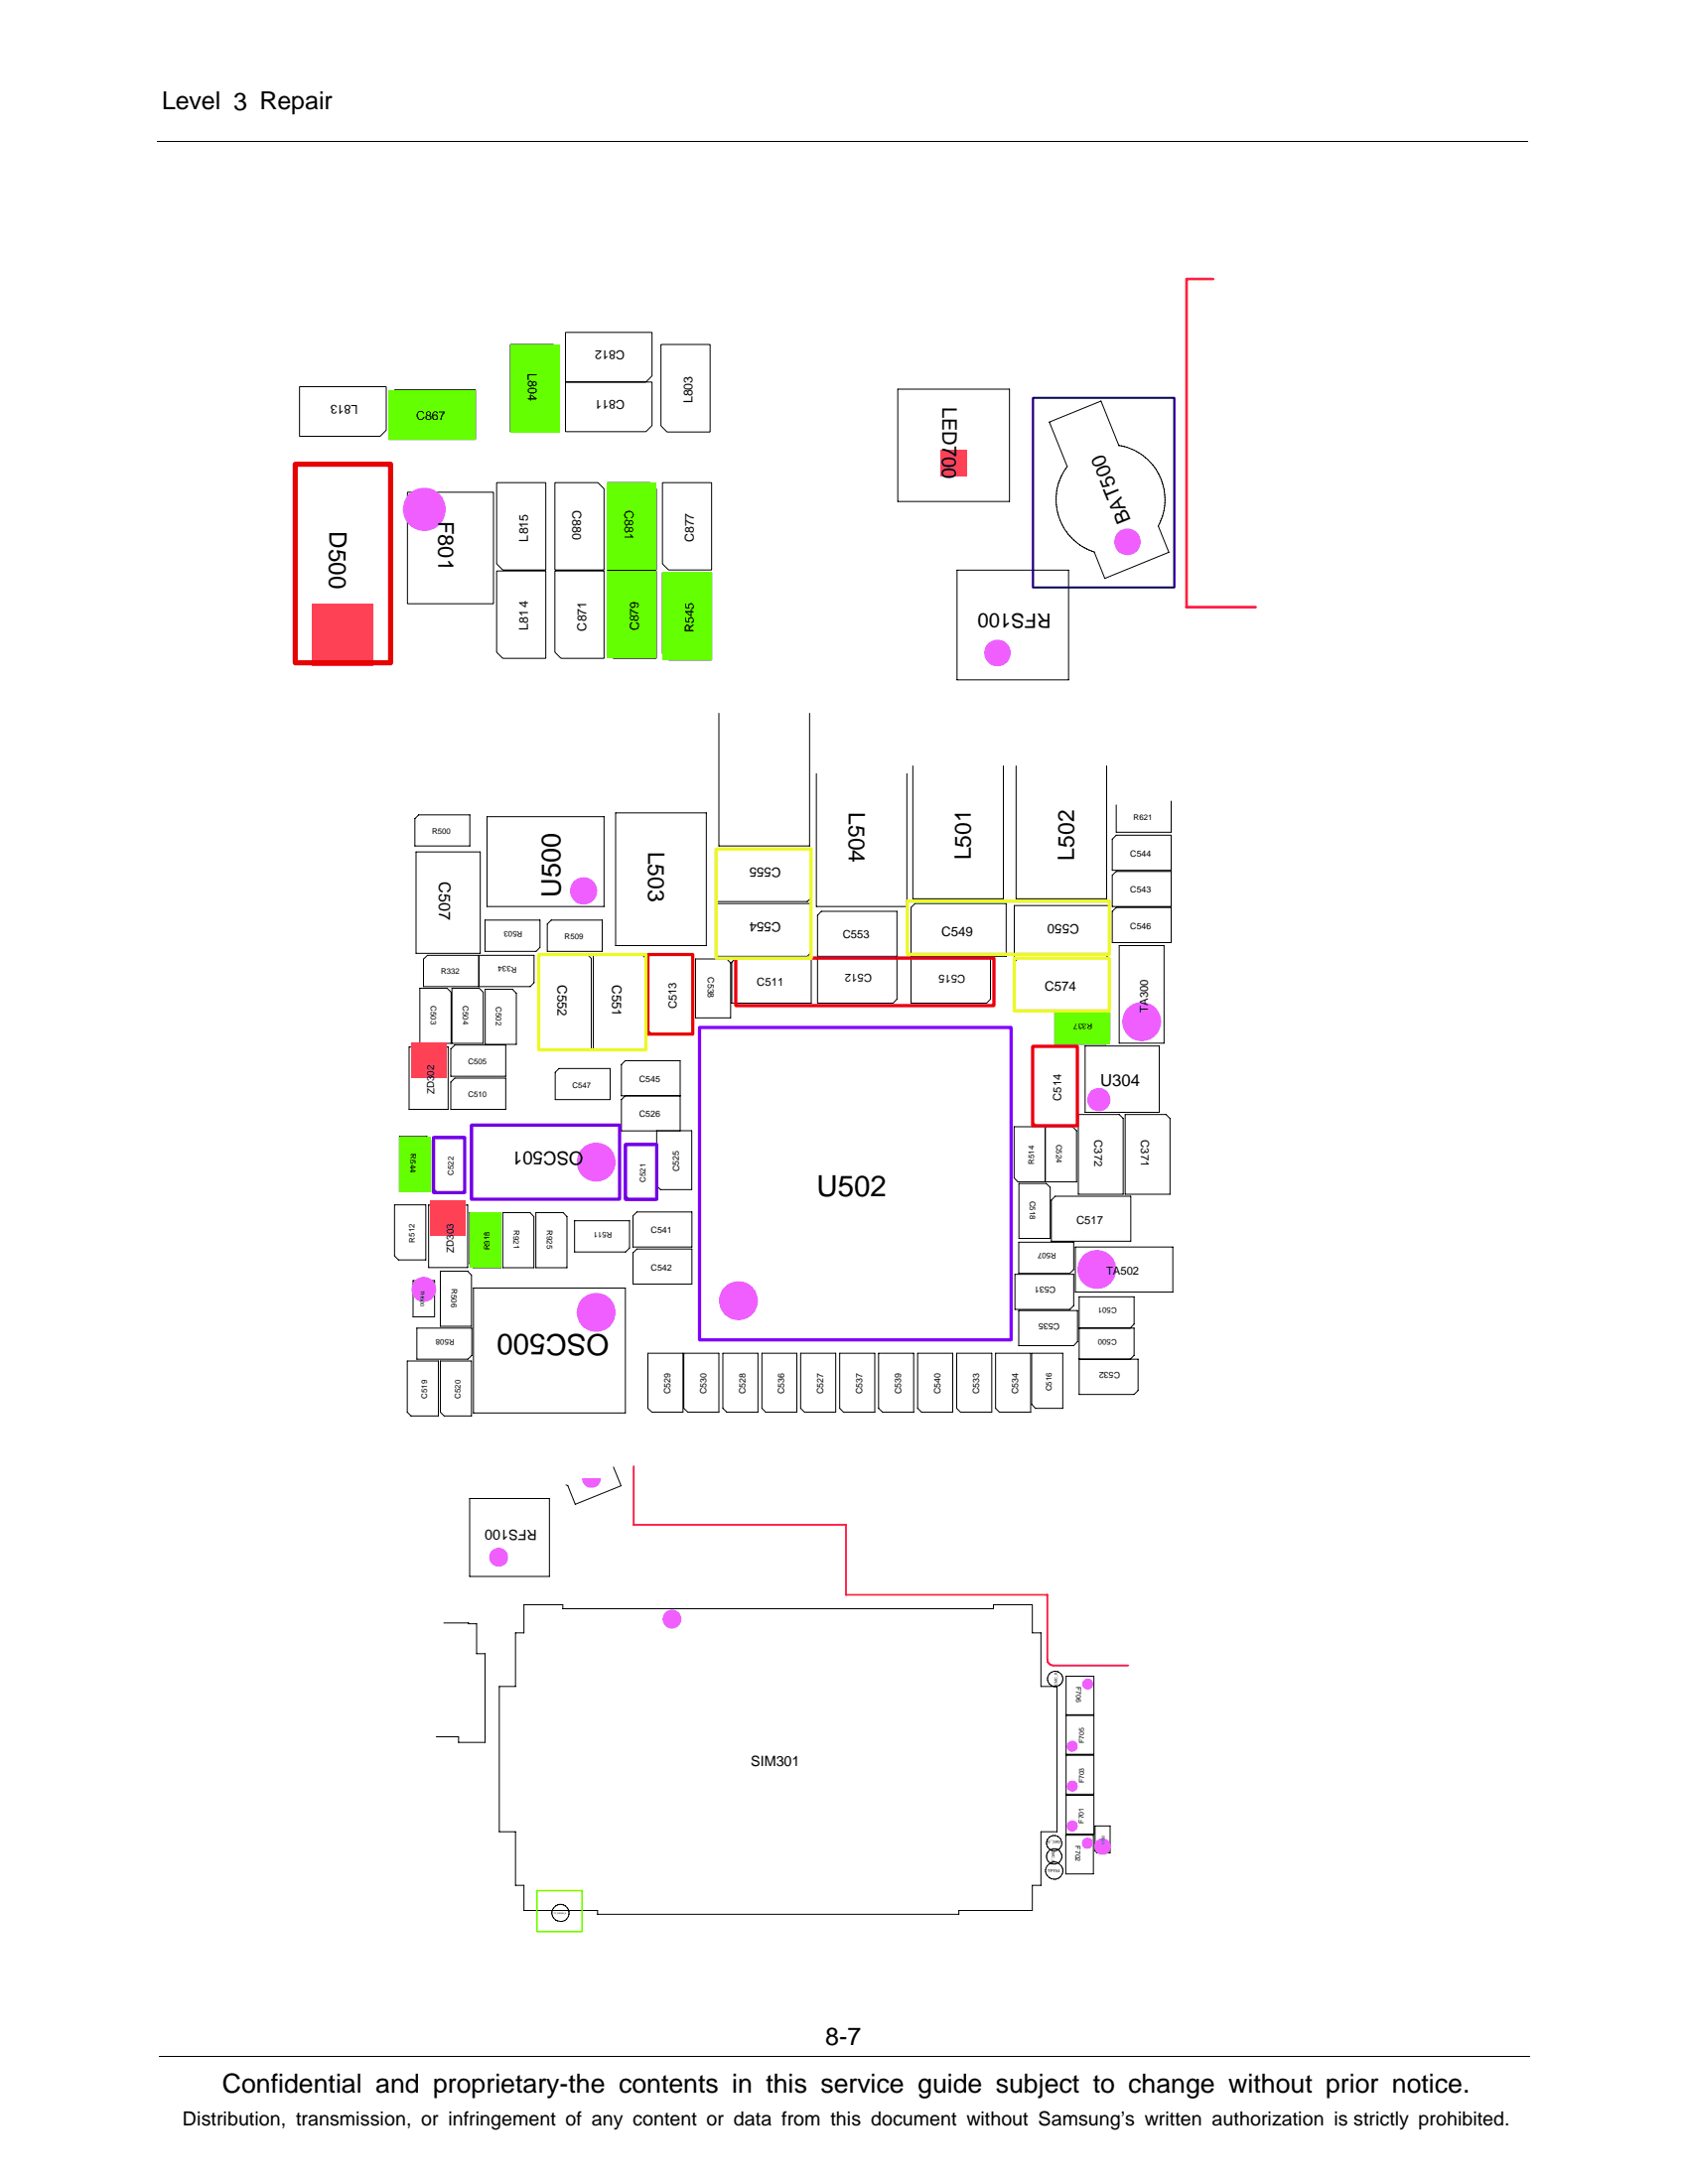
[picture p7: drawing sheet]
<svg xmlns="http://www.w3.org/2000/svg" width="216mm" height="279mm" viewBox="0 0 216 279" stroke-linecap="round" stroke-linejoin="round" font-family="sans-serif">
<g fill="none" stroke="#000" stroke-width=".13">
<path d="M20.2 18.1h175.3M37.8 59.4h12.2v25.4h-12.2zM38.3 49.5h11.1v5.5l-.8 .8h-10.3zM49.7 50.7l.8-.8h10.3v6.3h-11.1zM65.3 44.1h5.5l.8 .8v10.4h-6.3zM72.3 48.9h11.1v5.5l-.8 .8h-10.3v-12.7h11.1v5.6l-.8 .8M84.5 44.1h6.3v11.2h-5.5l-.8-.8zM52.1 63h11v14.2h-11zM63.5 73h6.3v11.2h-5.5l-.8-.8zM63.5 61.7h6.3v11.2h-5.5l-.8-.8zM71 73h6.3v11.2h-5.5l-.8-.8zM71 61.7h5.5l.8 .8v10.4h-6.3z"/>
<path d="M77.7 73h6.2v11.2h-5.5l-.7-.8zM77.7 61.7h5.5l.7 .8v10.4h-6.2zM84.7 61.7h6.3v11.2h-5.5l-.8-.8zM84.7 73.2h6.3v11.2h-5.5l-.8-.8zM20.4 263h175.3"/>
</g>
<g fill="#64ff00">
<path d="M49.7 49.9h11.1v6.3h-11.1z"/>
<path d="M77.7 73h6.2v11.2h-6.2z"/>
<path d="M77.7 61.7h6.2v11.2h-6.2z"/>
</g>
<path d="M39.9 77.2h7.9v8h-7.9z" fill="#ff4155"/>
<circle cx="54.3" cy="65.2" r="2.76" fill="#f15eff"/>
<g fill="#64ff00">
<path d="M65.3 44.1h6.3v11.2h-6.3z"/>
<path d="M84.7 73.2h6.3v11.2h-6.3z"/>
</g>
<path d="M37.8 59.4h12.2v25.4h-12.2z" fill="none" stroke="#e50400" stroke-width=".65"/>
<path d="M155.2 35.7h-3.4v42h8.8" fill="none" stroke="#ff1e46" stroke-width=".34"/>
<path d="M114.8 49.8h14.3v14.4h-14.3zM134.2 54l6.6-2.7 2.3 5.7a7 7 0 0 1 5 10.3l1.4 3.4-8.2 3.3-1.3-3.4a7 7 0 0 1-3.5-10.9zM122.4 72.9h14.3v14.1h-14.3z" fill="none" stroke="#000" stroke-width=".13"/>
<circle cx="144.2" cy="69.3" r="1.7" fill="#f15eff"/>
<path d="M120.3 57.5h3.4v3.4h-3.4z" fill="#ff4155"/>
<circle cx="127.6" cy="83.5" r="1.71" fill="#f15eff"/>
<path d="M132.1 50.9h18.1v24.3h-18.1z" fill="none" stroke="#0005c0" stroke-width=".28"/>
<g fill="none" stroke="#000" stroke-width=".13">
<path d="M91.9 91.2v17h11.6v-17M104.4 99v17h11.6v-17M116.8 98v17h11.5v-17M130 98v17h11.5v-17M53.1 104.7l.5-.5h6.5v4h-7zM53.2 109h8.2v13h-8.2zM62 117.7h7.1v3.5l-.5 .5h-6.6zM62.3 104.5h15v11.5h-15zM70 118.2l.5-.5h6.5v4h-7zM78.7 104h11.6v17h-11.6zM91.6 108.6h12.2v6.3l-.5 .4h-11.7zM91.6 115.6h12.2v6.2l-.5 .5h-11.7z"/>
<path d="M105.1 116.6h9.6v5.7h-10.1v-5.2zM117 115.6h11.7v6.7h-12.2v-6.2zM142.3 112l.5-.5h7v4.5h-7.5zM142.3 116.6l.5-.5h7v4.5h-7.5zM142.8 106.8h7v4.5h-7.5v-3.9zM149.8 102.5v4h-7v-3.5M52.3 133.9h5v8h-5zM53.7 126.4h3.5l.5 .5v6.6h-4zM54.2 122.7l.5-.5h6.5v4h-7zM57.7 134.2l.5-.5h6.5v4h-7zM57.7 138.4l.5-.5h6.5v4h-7zM57.8 126.4h3.5l.5 .5v6.6h-4z"/>
<path d="M61.3 122.2h7v3.5l-.5 .5h-6.5zM62.1 126.6h3.4l.5 .5v6.5h-3.9zM68.9 122.1h6.2l.5 .5v11.7h-6.7zM71 137.2l.5-.5h6.5v4h-7zM75.9 122.1h6.2l.5 .5v11.7h-6.7zM82.9 122.1h5.7v10.2h-5.2l-.5-.5zM89 122.7h4l.5 .5v7h-4.5zM89.5 131.4h39.8v40h-39.8zM94.1 122.6h9.7v5.7h-10.2v-5.2zM104.6 122.6h10.1v5.2l-.5 .5h-9.6zM116.5 122.6h10.2v5.2l-.5 .5h-9.7zM132.1 133.9h5.7v10.1h-5.2l-.5-.5z"/>
<path d="M134.9 129.6h7v3.5l-.5 .5h-6.5zM138.8 133.8h9.5v8.5h-9.5zM141.4 122.6l.5-.5v-6.3h-12.2v6.8h12.2v6.7h-12.2v-6.2l.5-.5M143.2 121h5.7v12.5h-5.7zM50.5 154.1h4v7.1h-3.5l-.5-.5zM51.1 145.4h3.5l.5 .5v6.5h-4zM54.8 154.2h5v8h-5zM55.5 145.5h3.9v7.1h-3.5l-.4-.5zM60.1 155.1h4v7.1h-3.5l-.5-.5zM60.3 143.9h18.9v9.5h-18.9zM64.3 155.1h3.5l.5 .5v6.6h-4zM68.5 155.1h3.5l.5 .5v6.6h-4z"/>
<path d="M73.5 156.2h7v3.5l-.5 .5h-6.5zM80 140.2l-.5 .5v4h7.5v-9h-7l-.5 .5v4h7.5M81 155.5l.5-.5h7v4.5h-7.5zM84 146.4h-4v6.6l.5 .4h3.5v-8.7h4.5v7.5h-4l-.5-.5M129.7 144.1h7.5l.5 .6v6.5h-7.5l-.5-.5zM130.3 158.9h7v3.5l-.5 .5h-6.5zM130.3 151.4h3.5l.5 .5v6.5h-4zM133.7 144.1v7.1M135 153h9.6v5.8h-10.1v-5.3zM137.5 159.5h12.5v5.8h-12.5zM137.9 142.6h5.3l.5 .5v9.7h-5.8zM143.9 142.6h5.2l.5 .5v9.7h-5.7z"/>
<path d="M52.1 174.1h4v7h-3.5l-.5-.4zM52.8 163.8h2.8v4.7h-2.8zM53.3 169.9h7v3.5l-.5 .5h-6.5zM56.3 174.1h4v7h-3.5l-.5-.4zM56.3 162.6h3.5l.5 .5v6.6h-4zM60.6 164.8h19.4v16h-19.4zM81 160.3l.5-.5h7v4.5h-7.5zM82.9 173.1h4.5v7.6h-4l-.5-.5zM87.5 173.1h4.4v7.6h-3.9l-.5-.5zM92.5 173.1h4.4v7.6h-3.9l-.5-.5zM97.5 173.1h4.4v7.6h-4l-.4-.5zM102.4 173.1h4.5v7.6h-4l-.5-.5z"/>
<path d="M107.4 173.1h4.5v7.6h-4l-.5-.5zM112.4 173.1h4.5v7.6h-4l-.5-.5zM117.4 173.1h4.5v7.6h-4l-.5-.5zM122.4 173.1h4.5v7.6h-4l-.5-.5zM127.3 173.1h4.5v7.6h-4l-.5-.5zM129.8 163h7.5v4l-.5 .5h-7zM130.3 167.7h7.5v3.9l-.5 .5h-7zM132 173.1h3.9v7.1h-3.5l-.4-.5zM138 169.9h7.1v3.5l-.6 .5M144.5 169.9l.6-.5v-3.5h-7.1v12.5h7.1l.5-.5v-4h-7.6"/>
</g>
<g fill="#f15eff">
<circle cx="76.2" cy="167.9" r="2.5"/>
<circle cx="76.2" cy="148.7" r="2.5"/>
</g>
<g fill="#64ff00">
<path d="M134.9 129.6h7v4h-7z"/>
<path d="M51.1 145.4h4v7h-4z"/>
<path d="M60.1 155.1h4v7.1h-4z"/>
</g>
<g fill="#f15eff">
<circle cx="146" cy="130.7" r="2.5"/>
<circle cx="140.3" cy="162.4" r="2.5"/>
<circle cx="54.2" cy="165" r="1.6"/>
<circle cx="140.5" cy="140.7" r="1.49"/>
<circle cx="74.6" cy="114" r="1.75"/>
<circle cx="94.4" cy="166.4" r="2.49"/>
</g>
<g fill="#ff4155">
<path d="M52.6 133.3h4.5v4.5h-4.5z"/>
<path d="M55.1 153.5h4.5v4.5h-4.5z"/>
</g>
<path d="M82.9 122.1h5.7v10.2h-5.7zM94.1 122.6h33v6.1h-33zM132.1 133.9h5.7v10.1h-5.7z" fill="none" stroke="#e50400" stroke-width=".41"/>
<path d="M91.6 108.6h12.2v14h-12.2zM116.1 115.3h25.8v6.8h-25.8zM68.9 122.1h13.7v12.2h-13.7zM129.7 122.6h12.2v6.7h-12.2z" fill="none" stroke="#edf824" stroke-width=".41"/>
<path d="M55.5 145.5h3.9v7.1h-3.9zM60.3 143.9h18.9v9.5h-18.9zM80 146.4h4v7h-4z" fill="none" stroke="#7100e0" stroke-width=".41"/>
<path d="M89.5 131.4h39.8v40h-39.8z" fill="none" stroke="#8000ff" stroke-width=".41"/>
<path d="M81 187.6v7.5h27.2v8.9h25.8v8.3a.72 .72 0 0 0 .7 .8h9.6" fill="none" stroke="#ff1e46" stroke-width=".24"/>
<g fill="none" stroke="#000" stroke-width=".13">
<path d="M60.1 191.7h10.2v10h-10.2zM78.5 187.7l.9 2.4-5.8 2.3-1-2.3-.2-.1M56.8 207.6h3.1v.1h1.1v3.9h1v11.3h-3.3v-.7h-2.9M67 205.3h5v.5h55.1v-.5h4.9v3.6h1.1v6.9h2.1v18.5h-2.1v6.9h-1.1v3.2h-9.4v.5h-46.2v-.5h-9.4v-3.2h-1.1v-6.9h-2v-18.5h2v-6.9h1.1zM134.8 215.8a.98 .98 0 0 1-.7-1.5 .98 .98 0 0 1 1.7 0 .98 .98 0 0 1-.7 1.5M136.4 214.4h3.5v5h-3.5zM136.4 219.5h3.5v4.9h-3.5zM136.3 234.8h3.5v4.9h-3.5zM136.4 224.6h3.5v4.9h-3.5zM136.4 229.7h3.5v4.9h-3.5zM140.1 233.6h1.9v3.4h-1.7l-.2-.2z"/>
<circle cx="134.8" cy="237.5" r=".98"/>
<circle cx="134.8" cy="235.8" r=".98"/>
<circle cx="134.8" cy="239.3" r="1.1"/>
<circle cx="71.7" cy="244.7" r="1.09"/>
</g>
<g fill="#f15eff">
<path d="M74.4 189.1h2.5a1.21 1.21 0 0 1-1.3 1.2 1.21 1.21 0 0 1-1.2-1.2z"/>
<circle cx="137.1" cy="233.6" r=".73"/>
<circle cx="139.1" cy="235.8" r=".73"/>
<circle cx="137.1" cy="228.5" r=".73"/>
<circle cx="137.1" cy="223.4" r=".73"/>
<circle cx="139.1" cy="215.4" r=".73"/>
<circle cx="63.8" cy="199.2" r="1.22"/>
<circle cx="85.9" cy="207.1" r="1.22"/>
<circle cx="141" cy="236.2" r="1.07"/>
</g>
<path d="M68.7 241.9h5.7v5.2h-5.7z" fill="none" stroke="#80ff00" stroke-width=".21"/>
<g font-size="3.7">
<text x="104.5" y="153.1">U502</text>
<text x="77.9" y="170.7" transform="rotate(-180 77.9 170.7)">OSC500</text>
</g>
<g font-size="3.4">
<text x="71.7" y="114.8" transform="rotate(-90 71.7 114.8)">U500</text>
<text x="28.4" y="267.7">Confidential and proprietary-the contents in this service guide subject to change without prior notice.</text>
</g>
<g font-size="3.2">
<text x="20.7" y="14">Level 3 Repair</text>
<text x="105.6" y="261.6">8-7</text>
</g>
<text font-size="3.1" x="42.1" y="68" transform="rotate(90 42.1 68)">D500</text>
<g font-size="2.9">
<text x="108.6" y="103.9" transform="rotate(90 108.6 103.9)">L504</text>
<text x="82.9" y="108.9" transform="rotate(90 82.9 108.9)">L503</text>
<text x="124.2" y="110" transform="rotate(-90 124.2 110)">L501</text>
<text x="137.4" y="110" transform="rotate(-90 137.4 110)">L502</text>
</g>
<text font-size="2.8" x="56.1" y="66.7" transform="rotate(90 56.1 66.7)">F801</text>
<g font-size="2.6">
<text x="120.5" y="52" transform="rotate(90 120.5 52)">LED700</text>
<text x="144.7" y="66.6" transform="rotate(-112 144.7 66.6)">BAT500</text>
<text x="134.5" y="78.5" transform="rotate(-180 134.5 78.5)">RFS100</text>
</g>
<text font-size="2.5" x="23.4" y="271.9">Distribution, transmission, or infringement of any content or data from this document without Samsung’s written authorization is strictly prohibited.</text>
<text font-size="2.4" x="74.6" y="147.3" transform="rotate(-180 74.6 147.3)">OSC501</text>
<g font-size="2.1">
<text x="56.2" y="112.8" transform="rotate(90 56.2 112.8)">C507</text>
<text x="140.7" y="139">U304</text>
</g>
<g font-size="1.8">
<text x="68.7" y="195.7" transform="rotate(-180 68.7 195.7)">RFS100</text>
<text x="96" y="225.9">SIM301</text>
</g>
<g font-size="1.7">
<text x="99.9" y="111" transform="rotate(-180 99.9 111)">C555</text>
<text x="99.9" y="118" transform="rotate(-180 99.9 118)">C554</text>
<text x="120.4" y="119.7">C549</text>
<text x="138" y="118.3" transform="rotate(-180 138 118.3)">C550</text>
<text x="71.3" y="126" transform="rotate(90 71.3 126)">C552</text>
<text x="78.3" y="126" transform="rotate(90 78.3 126)">C551</text>
<text x="133.6" y="126.7">C574</text>
</g>
<g font-size="1.6">
<text x="67.5" y="47.7" transform="rotate(90 67.5 47.7)">L804</text>
<text x="79.9" y="44.8" transform="rotate(-180 79.9 44.8)">C812</text>
<text x="45.8" y="51.8" transform="rotate(-180 45.8 51.8)">L813</text>
<text x="53.2" y="53.7">C867</text>
<text x="79.9" y="51.2" transform="rotate(-180 79.9 51.2)">C811</text>
<text x="88.6" y="51.6" transform="rotate(-90 88.6 51.6)">L803</text>
<text x="73.2" y="65.3" transform="rotate(90 73.2 65.3)">C880</text>
<text x="79.9" y="65.3" transform="rotate(90 79.9 65.3)">C881</text>
<text x="67.5" y="69.3" transform="rotate(-90 67.5 69.3)">L815</text>
<text x="88.8" y="69.4" transform="rotate(-90 88.8 69.4)">C877</text>
<text x="67.5" y="80.6" transform="rotate(-90 67.5 80.6)">L814</text>
<text x="75" y="80.7" transform="rotate(-90 75 80.7)">C871</text>
<text x="81.7" y="80.7" transform="rotate(-90 81.7 80.7)">C879</text>
<text x="88.8" y="80.9" transform="rotate(-90 88.8 80.9)">R545</text>
</g>
<g font-size="1.4">
<text x="107.8" y="120.1">C553</text>
<text x="111.5" y="124.7" transform="rotate(-180 111.5 124.7)">C512</text>
<text x="123.5" y="124.7" transform="rotate(-180 123.5 124.7)">C515</text>
<text x="86.6" y="129.1" transform="rotate(-90 86.6 129.1)">C513</text>
<text x="96.8" y="126.1">C511</text>
<text x="146.8" y="129.5" transform="rotate(-90 146.8 129.5)">TA300</text>
<text x="135.7" y="140.8" transform="rotate(-90 135.7 140.8)">C514</text>
<text x="140" y="145.8" transform="rotate(90 140 145.8)">C372</text>
<text x="146" y="145.8" transform="rotate(90 146 145.8)">C371</text>
<text x="137.7" y="156.5">C517</text>
<text x="141.5" y="163">TA502</text>
</g>
<g font-size="1.3">
<text x="55.5" y="137.7" transform="rotate(-90 55.5 137.7)">02</text>
<text x="55.5" y="140" transform="rotate(-90 55.5 140)">ZD3</text>
<text x="58" y="157.9" transform="rotate(-90 58 157.9)">03</text>
<text x="58" y="160.3" transform="rotate(-90 58 160.3)">ZD3</text>
</g>
<g font-size="1.1">
<text x="144.6" y="109.6">C544</text>
<text x="144.6" y="114.2">C543</text>
<text x="144.6" y="118.8">C546</text>
<text x="90.6" y="125" transform="rotate(90 90.6 125)">C538</text>
<text x="81.8" y="138.4">C545</text>
<text x="81.8" y="142.9">C526</text>
<text x="86.9" y="149.9" transform="rotate(-90 86.9 149.9)">C525</text>
<text x="83.3" y="157.8">C541</text>
<text x="83.3" y="162.5">C542</text>
<text x="135" y="164.6" transform="rotate(-180 135 164.6)">C531</text>
<text x="135.5" y="169.2" transform="rotate(-180 135.5 169.2)">C535</text>
<text x="85.8" y="178.3" transform="rotate(-90 85.8 178.3)">C529</text>
<text x="90.4" y="178.3" transform="rotate(-90 90.4 178.3)">C530</text>
<text x="95.4" y="178.3" transform="rotate(-90 95.4 178.3)">C528</text>
<text x="100.3" y="178.4" transform="rotate(-90 100.3 178.4)">C536</text>
<text x="105.3" y="178.4" transform="rotate(-90 105.3 178.4)">C527</text>
<text x="110.3" y="178.3" transform="rotate(-90 110.3 178.3)">C537</text>
<text x="115.3" y="178.4" transform="rotate(-90 115.3 178.4)">C539</text>
<text x="120.3" y="178.3" transform="rotate(-90 120.3 178.3)">C540</text>
<text x="125.2" y="178.4" transform="rotate(-90 125.2 178.4)">C533</text>
<text x="130.2" y="178.3" transform="rotate(-90 130.2 178.3)">C534</text>
<text x="143.3" y="175.5" transform="rotate(-180 143.3 175.5)">C532</text>
</g>
<g font-size="1">
<text x="55.3" y="106.7">R500</text>
<text x="145" y="104.9">R621</text>
<text x="66.8" y="119.1" transform="rotate(-180 66.8 119.1)">R503</text>
<text x="56.4" y="124.7">R332</text>
<text x="66.1" y="123.6" transform="rotate(-180 66.1 123.6)">R334</text>
<text x="72.2" y="120.1">R509</text>
<text x="55.1" y="128.7" transform="rotate(90 55.1 128.7)">C503</text>
<text x="59.2" y="128.7" transform="rotate(90 59.2 128.7)">C504</text>
<text x="63.5" y="128.8" transform="rotate(90 63.5 128.8)">C502</text>
<text x="139.7" y="131" transform="rotate(-180 139.7 131)">R337</text>
<text x="59.9" y="136.1">C505</text>
<text x="59.9" y="140.4">C510</text>
<text x="73.2" y="139.1">C547</text>
<text x="52.5" y="147.6" transform="rotate(90 52.5 147.6)">R544</text>
<text x="132.3" y="149" transform="rotate(-90 132.3 149)">R514</text>
<text x="135.1" y="146.4" transform="rotate(90 135.1 146.4)">C524</text>
<text x="58" y="150.3" transform="rotate(-90 58 150.3)">C522</text>
<text x="82.6" y="151.2" transform="rotate(-90 82.6 151.2)">C521</text>
<text x="131.7" y="153.6" transform="rotate(90 131.7 153.6)">C518</text>
<text x="53" y="159" transform="rotate(-90 53 159)">R512</text>
<text x="62.6" y="160" transform="rotate(-90 62.6 160)">R918</text>
<text x="65.7" y="157.4" transform="rotate(90 65.7 157.4)">R921</text>
<text x="70" y="157.4" transform="rotate(90 70 157.4)">R925</text>
<text x="78.3" y="157.6" transform="rotate(-180 78.3 157.6)">R511</text>
<text x="135.1" y="160.3" transform="rotate(-180 135.1 160.3)">R507</text>
<text x="57.7" y="164.8" transform="rotate(90 57.7 164.8)">R506</text>
<text x="142.9" y="167.3" transform="rotate(-180 142.9 167.3)">C501</text>
<text x="58.1" y="171.3" transform="rotate(-180 58.1 171.3)">R508</text>
<text x="142.9" y="171.3" transform="rotate(-180 142.9 171.3)">C500</text>
<text x="54.7" y="178.9" transform="rotate(-90 54.7 178.9)">C519</text>
<text x="58.9" y="178.9" transform="rotate(-90 58.9 178.9)">C520</text>
<text x="134.5" y="177.9" transform="rotate(-90 134.5 177.9)">C516</text>
</g>
<g font-size=".9">
<text x="137.6" y="215.8" transform="rotate(90 137.6 215.8)">F706</text>
<text x="138.6" y="223" transform="rotate(-90 138.6 223)">F705</text>
<text x="138.6" y="233.3" transform="rotate(-90 138.6 233.3)">F701</text>
<text x="138.6" y="228.2" transform="rotate(-90 138.6 228.2)">F703</text>
<text x="137.6" y="236.2" transform="rotate(90 137.6 236.2)">F702</text>
</g>
<text font-size=".7" x="53.8" y="165" transform="rotate(90 53.8 165)">TH500</text>
<g font-size=".5">
<text x="135.2" y="215.6" transform="rotate(-90 135.2 215.6)">CMC_R</text>
<text x="134" y="239.5">TP704</text>
<text x="134.6" y="236.7" transform="rotate(90 134.6 236.7)">CMC_B</text>
<text x="135.7" y="235.5" transform="rotate(-180 135.7 235.5)">CMC_G</text>
<text x="141.3" y="235.9" transform="rotate(-90 141.3 235.9)">V702</text>
</g>
<text font-size=".3" x="70.8" y="244.8">TP_RESIN_N</text>
</svg>
